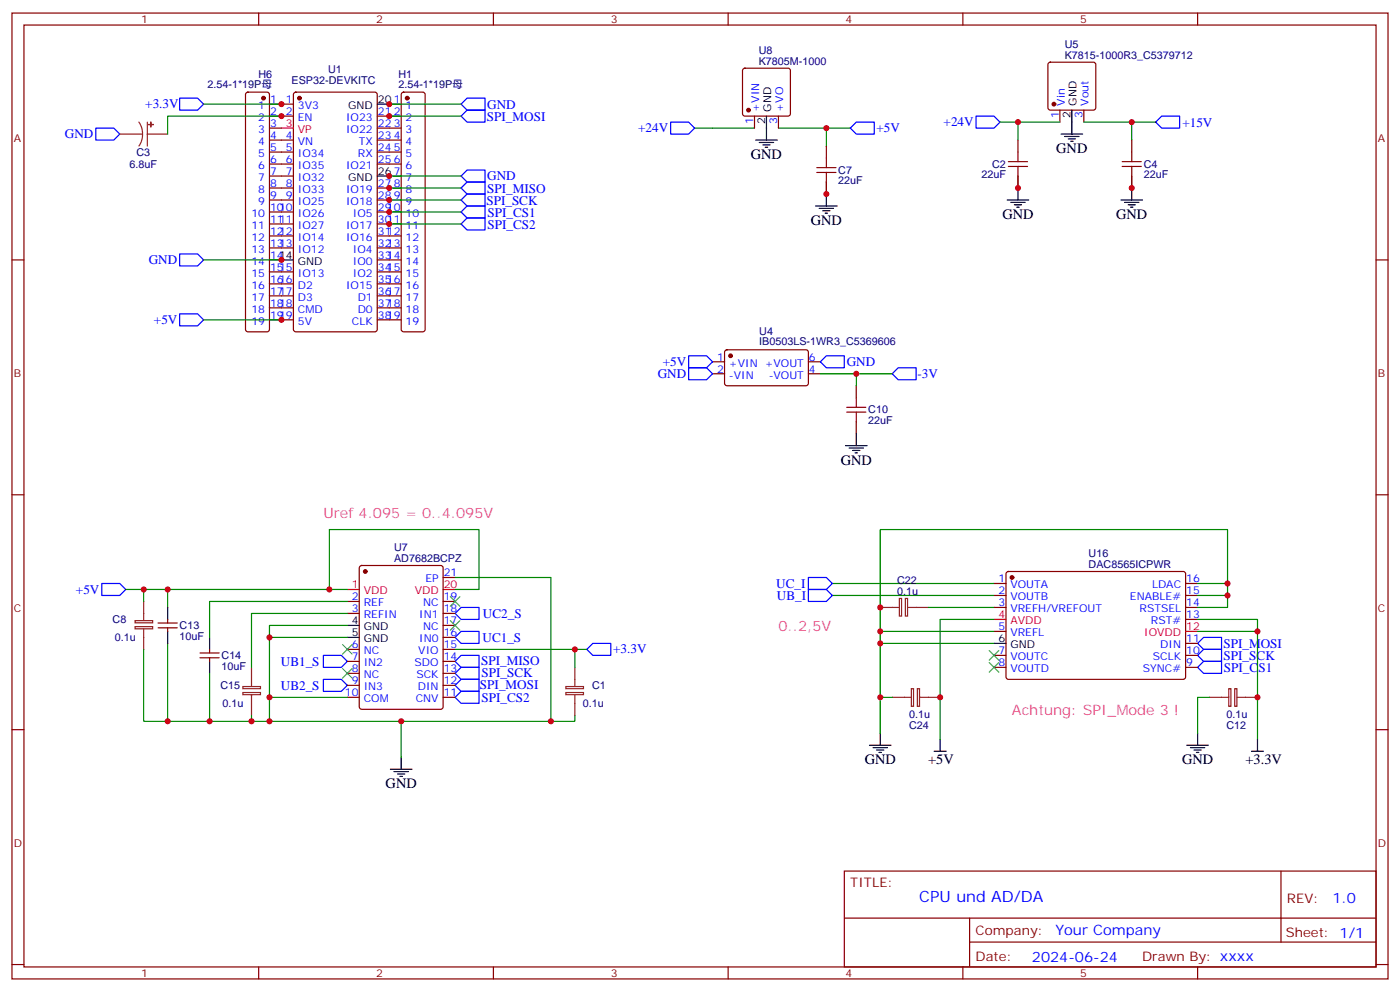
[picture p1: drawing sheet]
<svg xmlns="http://www.w3.org/2000/svg" width="412mm" height="292mm" viewBox="0 0 412 292" stroke-linecap="round" stroke-linejoin="round" font-family="sans-serif">
<g fill="none" stroke="#870000" stroke-width=".35">
<path d="M3.5 3.8h405.4v284.4h-405.4zM7.1 7.4h398.2v277.3h-398.2zM76.2 3.8v3.6M145.3 3.8v3.6M214.5 3.8v3.6M283.6 3.8v3.6M308.9 18.5l.5-.2h12.7l.5 .2 .2 .5v12.7l-.2 .5-.5 .2h-12.7l-.5-.2-.2-.5v-12.7zM352.8 3.8v3.6M72.6 27.3l.4-.2h5.7l.5 .2 .2 .5v69.2l-.3 .5-.4 .2h-5.7l-.5-.3-.2-.4v-69.2zM79.4 30.7h7M79.4 34.2h7M79.4 37.7h3.5"/>
<path d="M86.7 27.3l.4-.2h23.3l.7 .5v69.4l-.4 .6-23.6 .1-.6-.5-.1-69.4zM111.1 34.2h7.1M111.1 37.7h7.1M114.7 30.7h3.5M118.4 27.3l.5-.2h5.6l.5 .2 .2 .5v69.2l-.2 .5-.5 .2h-5.6l-.5-.3-.2-.4v-69.2zM219 20.3l.4-.2h12.7l.5 .2 .2 .5v12.7l-.2 .5-.5 .2h-12.7l-.5-.3-.2-.4v-12.7zM222.2 34.2v3.5M229.3 34.2v3.5M312.2 32.4v3.5M319.3 32.4v3.5M79.4 41.2h7M79.4 44.8h7"/>
<path d="M79.4 48.3h7M79.4 51.8h7M79.4 55.4h7M79.4 58.9h7M111.1 41.2h7.1M111.1 44.8h7.1M111.1 48.3h7.1M111.1 55.4h7.1M111.1 58.9h7.1M114.7 51.8h3.5M243.4 43v3.5M243.4 53.6v3.5"/>
<path d="M299.9 41.2v3.6M299.9 51.8v3.6M333.4 41.2v3.6M333.4 51.8v3.6M3.5 76.5h3.6M79.4 76.5h3.5M79.4 62.4h7M79.4 65.9h7M79.4 69.5h7M79.4 73h7M111.1 76.5h7.1M111.1 62.4h7.1"/>
<path d="M111.1 65.9h7.1M111.1 69.5h7.1M111.1 73h7.1M405.3 76.5h3.6M79.4 80h7M79.4 83.6h7M79.4 87.1h7M79.4 90.6h7M79.4 94.2h7M111.1 80h7.1M111.1 83.6h7.1M111.1 87.1h7.1"/>
<path d="M111.1 90.6h7.1M111.1 94.2h7.1M209.9 106.5h3.5M209.9 110h3.5M213.7 103.2l.4-.2h23.6l.4 .7v9.4l-.7 .5-23.5-.1-.5-.6v-9.2zM238.1 106.5h3.6M238.1 110h3.6M252.2 113.6v3.5M252.2 124.1v3.6M3.5 145.7h3.6M405.3 145.7h3.6M102.3 177.1h3.5"/>
<path d="M106.1 166.7l.4-.2h23.3l.7 .4v41.2l-.4 .7h-23.6l-.6-.5-.1-41.1zM130.5 170h3.6M130.5 177.1h3.6M292.8 171.8h3.5M292.8 175.3h3.5M292.8 178.8h3.5M296.6 168.4l.4-.2 51.8 .1 .4 .6v30.7l-.7 .4-51.7-.1-.5-.6v-30.4zM349.2 171.8h3.6M349.2 175.3h3.6M349.2 178.8h3.6M46.6 183.4h5.6M46.6 184.8h5.6"/>
<path d="M49.4 182.4v1M49.4 184.8v1.1M58.9 192.2h5.7M58.9 193.6h5.7M61.7 191.2v1M61.7 193.6v1.1M102.3 180.6h3.5M102.3 191.2h3.5M102.3 194.7h3.5M102.3 198.2h3.5M130.5 180.6h3.6M130.5 184.1h3.6"/>
<path d="M130.5 187.6h3.6M130.5 191.2h3.6M130.5 194.7h3.6M130.5 198.2h3.6M292.8 185.9h3.5M292.8 192.9h3.5M292.8 196.5h3.5M349.2 192.9h3.6M349.2 196.5h3.6M349.2 189.4h3.6M349.2 182.4h3.6M3.5 214.8h3.6"/>
<path d="M102.3 201.8h3.5M102.3 205.3h3.5M130.5 201.8h3.6M130.5 205.3h3.6M405.3 214.8h3.6M248.7 256.4h156.6v28.3h-156.6zM377.3 256.5v20.8M248.7 270.3h156.5M285.6 277.3h119.6M285.6 270.3v14.1M3.5 284h3.6M76.2 284.7v3.5"/>
<path d="M145.3 284.7v3.5M214.5 284.7v3.5M283.6 284.7v3.5M352.8 284.7v3.5M405.3 284h3.6"/>
</g>
<g fill="none" stroke="#008700" stroke-width=".35">
<path d="M60 30.7h22.9M82.9 34.2h-33.5v5.3M114.7 34.2h21.1M114.7 30.7h21.1M204.6 37.7h17.6M229.3 37.7h14.1v5.3M243.4 37.7h7.1M294.6 35.9h5.3M312.2 35.9h-12.3v5.3M319.3 35.9h14.1v5.3M333.4 35.9h7M114.7 55.4h21.1"/>
<path d="M114.7 58.9h21.1M114.7 51.8h21.1M243.4 53.6v3.5M299.9 51.8v3.6M333.4 51.8v3.6M60 76.5h22.9M114.7 62.4h21.1M114.7 65.9h21.1M60 94.2h22.9M241.7 110h21.1M252.2 110v3.6M37 173.5h65.3"/>
<path d="M42.3 173.5v3.6M49.4 173.5v5.3M97 173.5v-17.6h44.1v17.6h-7M102.3 177.1h-40.6v10.5M134.1 170h28.2v42.3M245.2 175.3h47.6M245.2 171.8h47.6M273.4 178.8h19.4M352.8 178.8h8.8v-22.9h-102.3v60M352.8 175.3h8.8M352.8 171.8h8.8M42.3 191.2v21.1h127v-1.7"/>
<path d="M49.4 189.4v22.9M61.7 198.2v14.1M79.4 187.6h22.9M102.3 180.6h-28.2v15.9M102.3 184.1h-22.9v28.2M134.1 191.2h38.8M169.3 191.2v5.3M259.3 185.9h33.5M259.3 189.4h33.5M292.8 182.4h-15.9v35.2M352.8 185.9h17.6v31.7M352.8 182.4h17.6v3.5"/>
<path d="M74.1 210.6v1.7M79.4 205.3h22.9M118.2 212.3v10.6M259.3 205.3h3.5M356.3 205.3h-3.5v10.6"/>
</g>
<g fill="none" stroke="#000" stroke-width=".35">
<path d="M111.1 30.7h3.6M225.8 34.2v7M312.6 39.5h6.3M315.7 32.4v7.1M111.1 51.8h3.6M222.6 41.2h6.4M223.7 41.9h4.2M224.7 42.7h2.1M225.4 43.4h.7M243.4 57.1v3.5M296.7 58.9h6.3M297.7 59.6h4.3"/>
<path d="M299.9 55.4v3.5M313.6 40.2h4.3M314.7 40.9h2.1M315.4 41.6h.7M330.2 58.9h6.3M331.3 59.6h4.2M333.4 55.4v3.5M82.9 76.5h3.5M240.2 60.6h6.4M241.3 61.3h4.2M242.4 62.1h2.1M243.1 62.8h.7"/>
<path d="M298.8 60.3h2.1M299.5 61h.7M332.3 60.3h2.1M333 61h.7M249.1 131.2h6.3M250.1 131.9h4.3M251.2 132.6h2.1M251.9 133.3h.7M252.2 127.7v3.5M49.4 178.8v3.6M49.4 185.9v3.5M61.7 187.6v3.6"/>
<path d="M61.7 194.7v3.5M102.3 187.6h3.5M102.3 184.1h3.5M292.8 189.4h3.5M256.1 219.4h6.4M259.3 215.9v3.5M276.9 217.6v3.6M349.6 219.4h6.4M352.8 215.9v3.5M370.4 217.6v3.6M115 226.4h6.4M116.1 227.2h4.2"/>
<path d="M117.1 227.9h2.1M117.8 228.6h.7M118.2 222.9v3.5M257.2 220.1h4.2M258.2 220.8h2.1M258.9 221.5h.7M275.2 221.2h3.5M350.7 220.1h4.2M351.7 220.8h2.1M352.4 221.5h.7M368.7 221.2h3.5"/>
</g>
<g fill="none" stroke="#00f" stroke-width=".35">
<path d="M28.2 37.7h5.3l1.8 1.8-1.8 1.7h-5.3zM52.9 28.9h5.3l1.8 1.8-1.8 1.7h-5.3zM135.8 30.7l1.8-1.8h5.3v3.5h-5.3zM135.8 34.2l1.8-1.8h5.3v3.5h-5.3zM197.6 35.9h5.2l1.8 1.8-1.8 1.8h-5.2zM250.5 37.7l1.7-1.8h5.3v3.6h-5.3zM287.5 34.2h5.3l1.8 1.7-1.8 1.8h-5.3zM342.2 34.2h5.3v3.5h-5.3l-1.8-1.8zM135.8 51.8l1.8-1.7h5.3v3.5h-5.3zM135.8 58.9l1.8-1.8h5.3v3.5h-5.3zM135.8 55.4l1.8-1.8h5.3v3.5h-5.3zM52.9 74.8h5.3l1.8 1.7-1.8 1.8h-5.3z"/>
<path d="M135.8 65.9l1.8-1.7h5.3v3.5h-5.3zM135.8 62.4l1.8-1.8h5.3v3.6h-5.3zM52.9 92.4h5.3l1.8 1.8-1.8 1.7h-5.3zM202.8 104.7h5.3l1.8 1.8-1.8 1.8h-5.3zM202.8 108.3h5.3l1.8 1.7-1.8 1.8h-5.3zM243.4 104.7h5.3v3.6h-5.3l-1.7-1.8zM262.8 110l1.8-1.7h5.3v3.5h-5.3zM30 171.8h5.3l1.7 1.7-1.7 1.8h-5.3zM135.8 178.8h5.3v3.6h-5.3l-1.7-1.8zM238.1 170h5.3l1.8 1.8-1.8 1.7h-5.3zM238.1 173.5h5.3l1.8 1.8-1.8 1.8h-5.3zM95.2 192.9h5.3l1.8 1.8-1.8 1.8h-5.3z"/>
<path d="M95.2 200h5.3l1.8 1.8-1.8 1.7h-5.3zM134.1 194.7l1.7-1.8h5.3v3.6h-5.3zM135.8 185.9h5.3v3.5h-5.3l-1.7-1.8zM135.8 200h5.3v3.5h-5.3l-1.7-1.7zM135.8 196.5h5.3v3.5h-5.3l-1.7-1.8zM174.6 189.4h5.3v3.5h-5.3l-1.7-1.7zM352.8 196.5l1.7-1.8h5.3v3.5h-5.3zM352.8 189.4l1.7-1.8h5.3v3.6h-5.3zM354.5 191.2h5.3v3.5h-5.3l-1.7-1.8zM134.1 205.3l1.7-1.8h5.3v3.5h-5.3z"/>
</g>
<g fill="#8c2424" stroke="#8c2424" stroke-width=".35">
<path d="M43.7 36.7h1.5z"/>
<path d="M44.4 35.9v1.5z"/>
</g>
<g fill="none" stroke="#8c2424" stroke-width=".35">
<path d="M35.3 39.5h6.7M40.9 35.9l.8 1.7 .3 1.9M42 39.5l-.3 1.8-.8 1.7M43.4 35.9v7.1M43.4 39.5h6M42.3 177.1v5.6M259.3 178.8h5.6M264.9 176.2h.7v5.2h-.7zM266.7 176.2h.6v5.2h-.6zM267.4 178.8h6M39.8 184.5h5.2v.6h-5.2zM39.8 182.7h5.2v.6h-5.2z"/>
<path d="M42.3 185.2v6M74.1 196.5v5.6M169.3 196.5v5.6M71.5 203.9h5.2v.6h-5.2zM71.5 202.1h5.2v.6h-5.2zM74.1 204.6v6M166.7 203.9h5.2v.6h-5.2zM166.7 202.1h5.2v.6h-5.2zM169.3 204.6v6M262.8 205.3h5.7M268.5 202.7h.6v5.2h-.6zM270.2 202.7h.7v5.2h-.7z"/>
<path d="M270.9 205.3h6M356.3 205.3h5.6M361.9 202.7h.7v5.2h-.7zM363.7 202.7h.6v5.2h-.6zM364.4 205.3h6"/>
</g>
<g fill="#870000" stroke="#870000" stroke-width=".35">
<circle cx="88.2" cy="28.9" r=".53"/>
<circle cx="77.6" cy="28.9" r=".53"/>
<circle cx="119.9" cy="28.9" r=".53"/>
<circle cx="298.1" cy="170" r=".53"/>
<circle cx="220.5" cy="32.4" r=".53"/>
<circle cx="310.4" cy="30.7" r=".53"/>
<circle cx="107.6" cy="168.2" r=".53"/>
<circle cx="215.2" cy="104.7" r=".53"/>
</g>
<path d="M82.9 37.7h3.5M102.3 173.5h3.5M130.5 173.5h3.6M292.8 182.4h3.5M349.2 185.9h3.6" fill="none" stroke="#f00" stroke-width=".35"/>
<path d="M132.6 175.6l2.9 2.9M135.5 175.6l-2.9 2.9M100.9 189.8l2.8 2.8M100.9 196.8l2.8 2.8M103.7 189.8l-2.8 2.8M103.7 196.8l-2.8 2.8M132.6 182.7l2.9 2.8M135.5 182.7l-2.9 2.8M291.4 191.5l2.8 2.8M291.4 195.1l2.8 2.8M294.2 191.5l-2.8 2.8M294.2 195.1l-2.8 2.8" fill="none" stroke="#3c3" stroke-width=".35"/>
<g fill="none" stroke="#a10000" stroke-width=".35">
<path d="M240.6 50.8h5.6M240.6 49.4h5.6M243.4 46.5v2.9M243.4 50.8v2.8M297 49h5.7M297 47.6h5.7M299.9 44.8v2.8M299.9 49v2.8M330.6 49h5.6M330.6 47.6h5.6M333.4 44.8v2.8M333.4 49v2.8"/>
<path d="M249.4 119.9h5.7M252.2 117.1v2.8M249.4 121.3h5.7M252.2 121.3v2.8"/>
</g>
<g fill="#c00">
<circle cx="243.4" cy="37.7" r=".88"/>
<circle cx="114.7" cy="30.7" r=".88"/>
<circle cx="114.7" cy="34.2" r=".88"/>
<circle cx="114.7" cy="51.8" r=".88"/>
<circle cx="114.7" cy="55.4" r=".88"/>
<circle cx="114.7" cy="58.9" r=".88"/>
<circle cx="114.7" cy="62.4" r=".88"/>
<circle cx="114.7" cy="65.9" r=".88"/>
<circle cx="82.9" cy="34.2" r=".88"/>
<circle cx="82.9" cy="76.5" r=".88"/>
<circle cx="82.9" cy="94.2" r=".88"/>
<circle cx="276.9" cy="205.3" r=".88"/>
<circle cx="259.3" cy="205.3" r=".88"/>
<circle cx="259.3" cy="185.9" r=".88"/>
<circle cx="370.4" cy="185.9" r=".88"/>
<circle cx="259.3" cy="178.8" r=".88"/>
<circle cx="361.6" cy="175.3" r=".88"/>
<circle cx="361.6" cy="171.8" r=".88"/>
<circle cx="259.3" cy="189.4" r=".88"/>
<circle cx="299.9" cy="35.9" r=".88"/>
<circle cx="333.4" cy="35.9" r=".88"/>
<circle cx="82.9" cy="30.7" r=".88"/>
<circle cx="370.4" cy="205.3" r=".88"/>
<circle cx="42.3" cy="173.5" r=".88"/>
<circle cx="118.2" cy="212.3" r=".88"/>
<circle cx="49.4" cy="173.5" r=".88"/>
<circle cx="49.4" cy="212.3" r=".88"/>
<circle cx="61.7" cy="212.3" r=".88"/>
<circle cx="74.1" cy="212.3" r=".88"/>
<circle cx="79.4" cy="212.3" r=".88"/>
<circle cx="79.4" cy="187.6" r=".88"/>
<circle cx="79.4" cy="205.3" r=".88"/>
<circle cx="169.3" cy="191.2" r=".88"/>
<circle cx="162.3" cy="212.3" r=".88"/>
<circle cx="97" cy="173.5" r=".88"/>
<circle cx="299.9" cy="55.4" r=".88"/>
<circle cx="333.4" cy="55.4" r=".88"/>
<circle cx="243.4" cy="57.1" r=".88"/>
<circle cx="252.2" cy="110" r=".88"/>
</g>
<text font-size="4.6" fill="#00f" x="270.8" y="265.5">CPU und AD/DA</text>
<g font-size="4.2">
<text x="221.2" y="46.9">GND</text>
<text x="311.1" y="45.1">GND</text>
<text x="295.3" y="64.5">GND</text>
<text x="328.8" y="64.5">GND</text>
<text x="238.8" y="66.3">GND</text>
<text x="247.6" y="136.8">GND</text>
<text x="254.7" y="225">GND</text>
<text x="273.4" y="225">+5V</text>
<text x="348.2" y="225">GND</text>
<text x="366.9" y="225">+3.3V</text>
<text x="113.6" y="232.1">GND</text>
</g>
<g font-size="4.2" fill="#f0f">
<text x="95.2" y="152.4">Uref 4.095 = 0..4.095V</text>
<text x="229.3" y="185.9">0..2,5V</text>
<text x="298.1" y="210.6">Achtung: SPI_Mode 3 !</text>
</g>
<g font-size="4.2" fill="#00f">
<text x="392.5" y="265.7">1.0</text>
<text x="310.9" y="275.3">Your Company</text>
<text x="304" y="283.1">2024-06-24</text>
</g>
<g font-size="3.9" fill="#00f">
<text x="42.8" y="31.9">+3.3V</text>
<text x="143.4" y="35.5">SPI_MOSI</text>
<text x="143.5" y="32">GND</text>
<text x="19.1" y="40.7">GND</text>
<text x="188" y="39">+24V</text>
<text x="258.2" y="39">+5V</text>
<text x="278" y="37.2">+24V</text>
<text x="348.3" y="37.3">+15V</text>
<text x="143.5" y="53.1">GND</text>
<text x="143.5" y="56.7">SPI_MISO</text>
<text x="143.3" y="60.2">SPI_SCK</text>
<text x="143.6" y="63.8">SPI_CS1</text>
<text x="143.6" y="67.3">SPI_CS2</text>
<text x="43.8" y="77.7">GND</text>
<text x="45.4" y="95.4">+5V</text>
<text x="195.2" y="107.8">+5V</text>
<text x="249.4" y="107.7">GND</text>
<text x="193.8" y="111.3">GND</text>
<text x="270.3" y="111.3">-3V</text>
<text x="228.7" y="173.1">UC_I</text>
<text x="22.4" y="174.8">+5V</text>
<text x="228.8" y="176.6">UB_I</text>
<text x="142.3" y="181.9">UC2_S</text>
<text x="142.1" y="188.9">UC1_S</text>
<text x="360.4" y="190.7">SPI_MOSI</text>
<text x="82.7" y="196">UB1_S</text>
<text x="141.7" y="195.9">SPI_MISO</text>
<text x="180.6" y="192.3">+3.3V</text>
<text x="360.4" y="194.2">SPI_SCK</text>
<text x="360.5" y="197.8">SPI_CS1</text>
<text x="82.7" y="203">UB2_S</text>
<text x="141.4" y="202.9">SPI_MOSI</text>
<text x="141.8" y="199.4">SPI_SCK</text>
<text x="141.8" y="206.6">SPI_CS2</text>
</g>
<g font-size="3.9" fill="#800">
<text x="250.5" y="261">TITLE:</text>
<text x="379.1" y="265.7">REV:</text>
<text x="287.4" y="275.2">Company:</text>
<text x="378.7" y="275.8">Sheet: 1/1</text>
<text x="287.4" y="282.9">Date:</text>
<text x="336.4" y="283">Drawn By: xxxx</text>
</g>
<g font-size="3.2" fill="#800">
<text x="41.6" y="6.8">1</text>
<text x="110.8" y="6.8">2</text>
<text x="179.9" y="6.8">3</text>
<text x="249.1" y="6.8">4</text>
<text x="318.2" y="6.8">5</text>
<text x="4.1" y="41.9">A</text>
<text x="405.9" y="41.9">A</text>
<text x="4.1" y="111.1">B</text>
<text x="405.9" y="111.1">B</text>
<text x="4.1" y="180.2">C</text>
<text x="405.9" y="180.2">C</text>
<text x="4.1" y="249.4">D</text>
<text x="405.9" y="249.4">D</text>
<text x="41.6" y="287.7">1</text>
<text x="110.8" y="287.7">2</text>
<text x="179.9" y="287.7">3</text>
<text x="249.1" y="287.7">4</text>
<text x="318.2" y="287.7">5</text>
</g>
<g font-size="3.2" fill="#000080">
<text x="223.5" y="16">U8</text>
<text x="313.6" y="17.3">K7815-1000R3_C5379712</text>
<text x="313.6" y="14.2">U5</text>
<text x="76.1" y="22.8">H6</text>
<text x="96.7" y="21.3">U1</text>
<text x="117.4" y="22.8">H1</text>
<text x="223.5" y="19">K7805M-1000</text>
<text x="61.1" y="25.9">2.54-1*19P母</text>
<text x="85.9" y="24.9">ESP32-DEVKITC</text>
<text x="117.4" y="25.9">2.54-1*19P母</text>
<text x="40.2" y="45.9">C3</text>
<text x="38.2" y="49.4">6.8uF</text>
<text x="246.9" y="51.1">C7</text>
<text x="289.1" y="52.5">22uF</text>
<text x="292.3" y="49.4">C2</text>
<text x="336.9" y="52.5">22uF</text>
<text x="336.9" y="49.4">C4</text>
<text x="246.9" y="54.3">22uF</text>
<text x="223.6" y="101.7">IB0503LS-1WR3_C5369606</text>
<text x="223.6" y="98.5">U4</text>
<text x="255.8" y="124.8">22uF</text>
<text x="255.8" y="121.7">C10</text>
<text x="116.1" y="165.4">AD7682BCPZ</text>
<text x="116.1" y="162.2">U7</text>
<text x="320.7" y="167.2">DAC8565ICPWR</text>
<text x="320.7" y="163.9">U16</text>
<text x="264.2" y="172">C22</text>
<text x="264.2" y="175.1">0.1u</text>
<text x="33.2" y="183.4">C8</text>
<text x="52.9" y="185.3">C13</text>
<text x="33.8" y="188.7">0.1u</text>
<text x="52.9" y="188.4">10uF</text>
<text x="65.3" y="197.3">10uF</text>
<text x="65.3" y="194.1">C14</text>
<text x="64.9" y="202.8">C15</text>
<text x="174.4" y="202.8">C1</text>
<text x="65.6" y="208.1">0.1u</text>
<text x="171.7" y="208.1">0.1u</text>
<text x="267.8" y="211.5">0.1u</text>
<text x="267.8" y="214.6">C24</text>
<text x="361.3" y="211.5">0.1u</text>
<text x="361.3" y="214.6">C12</text>
</g>
<g font-size="3.2" fill="#00f">
<text x="76.1" y="32.1">1</text>
<text x="76.1" y="35.6">2</text>
<text x="79.6" y="30.3">1</text>
<text x="79.6" y="33.8">2</text>
<text x="84.2" y="30.3">1</text>
<text x="84.2" y="33.8">2</text>
<text x="87.7" y="32.1">3V3</text>
<text x="87.7" y="35.6">EN</text>
<text x="102" y="35.6">IO23</text>
<text x="111.3" y="33.8">21</text>
<text x="116" y="30.3">1</text>
<text x="116" y="33.8">2</text>
<text x="119.5" y="32.1">1</text>
<text x="119.5" y="35.6">2</text>
<text x="223.7" y="32.9" transform="rotate(-90 223.7 32.9)">+VIN</text>
<text x="230.7" y="32.9" transform="rotate(-90 230.7 32.9)">+VO</text>
<text x="311.9" y="34.6" transform="rotate(-90 311.9 34.6)">1</text>
<text x="313.6" y="31.1" transform="rotate(-90 313.6 31.1)">Vin</text>
<text x="318.9" y="34.6" transform="rotate(-90 318.9 34.6)">3</text>
<text x="320.7" y="31.1" transform="rotate(-90 320.7 31.1)">Vout</text>
<text x="76.1" y="39.1">3</text>
<text x="79.6" y="37.4">3</text>
<text x="79.6" y="40.9">4</text>
<text x="84.2" y="40.9">4</text>
<text x="102" y="39.1">IO22</text>
<text x="111.3" y="37.4">22</text>
<text x="111.3" y="40.9">23</text>
<text x="116" y="37.4">3</text>
<text x="116" y="40.9">4</text>
<text x="119.5" y="39.1">3</text>
<text x="221.9" y="36.4" transform="rotate(-90 221.9 36.4)">1</text>
<text x="229" y="36.4" transform="rotate(-90 229 36.4)">3</text>
<text x="76.1" y="42.7">4</text>
<text x="76.1" y="46.2">5</text>
<text x="79.6" y="44.4">5</text>
<text x="79.6" y="47.9">6</text>
<text x="84.2" y="44.4">5</text>
<text x="84.2" y="47.9">6</text>
<text x="87.7" y="42.7">VN</text>
<text x="87.7" y="46.2">IO34</text>
<text x="105.4" y="46.2">RX</text>
<text x="105.7" y="42.7">TX</text>
<text x="111.3" y="44.4">24</text>
<text x="111.3" y="47.9">25</text>
<text x="116" y="44.4">5</text>
<text x="116" y="47.9">6</text>
<text x="119.5" y="42.7">4</text>
<text x="119.5" y="46.2">5</text>
<text x="76.1" y="49.7">6</text>
<text x="76.1" y="53.2">7</text>
<text x="79.6" y="51.5">7</text>
<text x="84.2" y="51.5">7</text>
<text x="87.7" y="49.7">IO35</text>
<text x="87.7" y="53.2">IO32</text>
<text x="102" y="49.7">IO21</text>
<text x="116" y="51.5">7</text>
<text x="119.5" y="49.7">6</text>
<text x="119.5" y="53.2">7</text>
<text x="76.1" y="56.8">8</text>
<text x="79.6" y="55">8</text>
<text x="79.6" y="58.5">9</text>
<text x="84.2" y="55">8</text>
<text x="84.2" y="58.5">9</text>
<text x="87.7" y="56.8">IO33</text>
<text x="102" y="56.8">IO19</text>
<text x="111.3" y="55">27</text>
<text x="111.3" y="58.5">28</text>
<text x="116" y="55">8</text>
<text x="116" y="58.5">9</text>
<text x="119.5" y="56.8">8</text>
<text x="74" y="63.8">10</text>
<text x="76.1" y="60.3">9</text>
<text x="79.6" y="62.1">1010</text>
<text x="79.6" y="65.6">1111</text>
<text x="87.7" y="60.3">IO25</text>
<text x="87.7" y="63.8">IO26</text>
<text x="102" y="60.3">IO18</text>
<text x="104" y="63.8">IO5</text>
<text x="111.3" y="62.1">2910</text>
<text x="111.3" y="65.6">3011</text>
<text x="119.5" y="60.3">9</text>
<text x="119.5" y="63.8">10</text>
<text x="74" y="67.3">11</text>
<text x="74" y="70.9">12</text>
<text x="79.6" y="69.1">1212</text>
<text x="87.7" y="67.3">IO27</text>
<text x="87.7" y="70.9">IO14</text>
<text x="102" y="67.3">IO17</text>
<text x="102" y="70.9">IO16</text>
<text x="111.3" y="69.1">3112</text>
<text x="119.5" y="67.3">11</text>
<text x="119.5" y="70.9">12</text>
<text x="74" y="74.4">13</text>
<text x="74" y="77.9">14</text>
<text x="79.6" y="72.6">1313</text>
<text x="79.6" y="76.2">1414</text>
<text x="87.7" y="74.4">IO12</text>
<text x="104" y="74.4">IO4</text>
<text x="104" y="77.9">IO0</text>
<text x="111.3" y="72.6">3213</text>
<text x="111.3" y="76.2">3314</text>
<text x="119.5" y="74.4">13</text>
<text x="119.5" y="77.9">14</text>
<text x="74" y="81.5">15</text>
<text x="79.6" y="79.7">1515</text>
<text x="79.6" y="83.2">1616</text>
<text x="87.7" y="81.5">IO13</text>
<text x="104" y="81.5">IO2</text>
<text x="111.3" y="79.7">3415</text>
<text x="111.3" y="83.2">3516</text>
<text x="119.5" y="81.5">15</text>
<text x="74" y="85">16</text>
<text x="74" y="88.5">17</text>
<text x="79.6" y="86.7">1717</text>
<text x="87.7" y="85">D2</text>
<text x="87.7" y="88.5">D3</text>
<text x="102" y="85">IO15</text>
<text x="105.4" y="88.5">D1</text>
<text x="111.3" y="86.7">3617</text>
<text x="119.5" y="85">16</text>
<text x="119.5" y="88.5">17</text>
<text x="74" y="92">18</text>
<text x="74" y="95.6">19</text>
<text x="79.6" y="90.3">1818</text>
<text x="79.6" y="93.8">1919</text>
<text x="87.7" y="92">CMD</text>
<text x="87.7" y="95.6">5V</text>
<text x="103.6" y="95.6">CLK</text>
<text x="105.4" y="92">D0</text>
<text x="111.3" y="90.3">3718</text>
<text x="111.3" y="93.8">3819</text>
<text x="119.5" y="92">18</text>
<text x="119.5" y="95.6">19</text>
<text x="211.2" y="106.2">1</text>
<text x="214.7" y="107.9">+VIN +VOUT</text>
<text x="238.3" y="106.2">6</text>
<text x="211.2" y="109.7">2</text>
<text x="214.7" y="111.4">-VIN</text>
<text x="226.4" y="111.4">-VOUT</text>
<text x="238.3" y="109.7">4</text>
<text x="125.3" y="171.4">EP</text>
<text x="130.7" y="169.7">21</text>
<text x="294.1" y="171.4">1</text>
<text x="297.6" y="173.2">VOUTA</text>
<text x="339.4" y="173.2">LDAC</text>
<text x="349.4" y="171.4">16</text>
<text x="103.6" y="176.7">2</text>
<text x="107.1" y="178.5">REF</text>
<text x="124.6" y="178.5">NC</text>
<text x="130.7" y="176.7">19</text>
<text x="294.1" y="174.9">2</text>
<text x="294.1" y="178.5">3</text>
<text x="297.6" y="176.7">VOUTB</text>
<text x="332.8" y="176.7">ENABLE#</text>
<text x="349.4" y="178.5">14</text>
<text x="349.4" y="174.9">15</text>
<text x="103.6" y="180.2">3</text>
<text x="107.1" y="182">REFIN</text>
<text x="123.5" y="182">IN1</text>
<text x="124.6" y="185.5">NC</text>
<text x="130.7" y="180.2">18</text>
<text x="130.7" y="183.8">17</text>
<text x="294.1" y="185.5">5</text>
<text x="297.6" y="180.2">VREFH/VREFOUT</text>
<text x="335.7" y="180.2">RSTSEL</text>
<text x="339" y="183.8">RST#</text>
<text x="349.4" y="182">13</text>
<text x="103.6" y="190.8">6</text>
<text x="123.5" y="189.1">IN0</text>
<text x="130.7" y="187.3">16</text>
<text x="130.7" y="190.8">15</text>
<text x="297.6" y="187.3">VREFL</text>
<text x="341.8" y="190.8">DIN</text>
<text x="349.4" y="189.1">11</text>
<text x="103.6" y="197.9">8</text>
<text x="103.6" y="194.3">7</text>
<text x="107.1" y="196.1">IN2</text>
<text x="107.1" y="192.6">NC</text>
<text x="122.1" y="196.1">SDO</text>
<text x="123.2" y="192.6">VIO</text>
<text x="130.7" y="194.3">14</text>
<text x="130.7" y="197.9">13</text>
<text x="294.1" y="192.6">7</text>
<text x="294.1" y="196.1">8</text>
<text x="297.6" y="194.3">VOUTC</text>
<text x="297.6" y="197.9">VOUTD</text>
<text x="336.6" y="197.9">SYNC#</text>
<text x="339.6" y="194.3">SCLK</text>
<text x="349.4" y="196.1">9</text>
<text x="349.4" y="192.6">10</text>
<text x="103.6" y="201.4">9</text>
<text x="107.1" y="203.2">IN3</text>
<text x="107.1" y="199.6">NC</text>
<text x="122.6" y="199.6">SCK</text>
<text x="123.1" y="203.2">DIN</text>
<text x="130.7" y="201.4">12</text>
<text x="101.6" y="204.9">10</text>
<text x="107.1" y="206.7">COM</text>
<text x="122.5" y="206.7">CNV</text>
<text x="130.7" y="204.9">11</text>
</g>
<g font-size="3.2">
<text x="102.5" y="32.1">GND</text>
<text x="111.3" y="30.3">20</text>
<text x="227.2" y="32.9" transform="rotate(-90 227.2 32.9)">GND</text>
<text x="315.4" y="34.6" transform="rotate(-90 315.4 34.6)">2</text>
<text x="317.1" y="31.1" transform="rotate(-90 317.1 31.1)">GND</text>
<text x="225.4" y="36.4" transform="rotate(-90 225.4 36.4)">2</text>
<text x="102.5" y="53.2">GND</text>
<text x="111.3" y="51.5">26</text>
<text x="87.7" y="77.9">GND</text>
<text x="103.6" y="183.8">4</text>
<text x="107.1" y="185.5">GND</text>
<text x="103.6" y="187.3">5</text>
<text x="107.1" y="189.1">GND</text>
<text x="294.1" y="189.1">6</text>
<text x="297.6" y="190.8">GND</text>
</g>
<g font-size="3.2" fill="#f00">
<text x="84.2" y="37.4">3</text>
<text x="87.7" y="39.1">VP</text>
<text x="103.6" y="173.2">1</text>
<text x="130.7" y="173.2">20</text>
<text x="107.1" y="174.9">VDD</text>
<text x="122.2" y="174.9">VDD</text>
<text x="294.1" y="182">4</text>
<text x="297.6" y="183.8">AVDD</text>
<text x="349.4" y="185.5">12</text>
<text x="337.1" y="187.3">IOVDD</text>
</g>
</svg>
